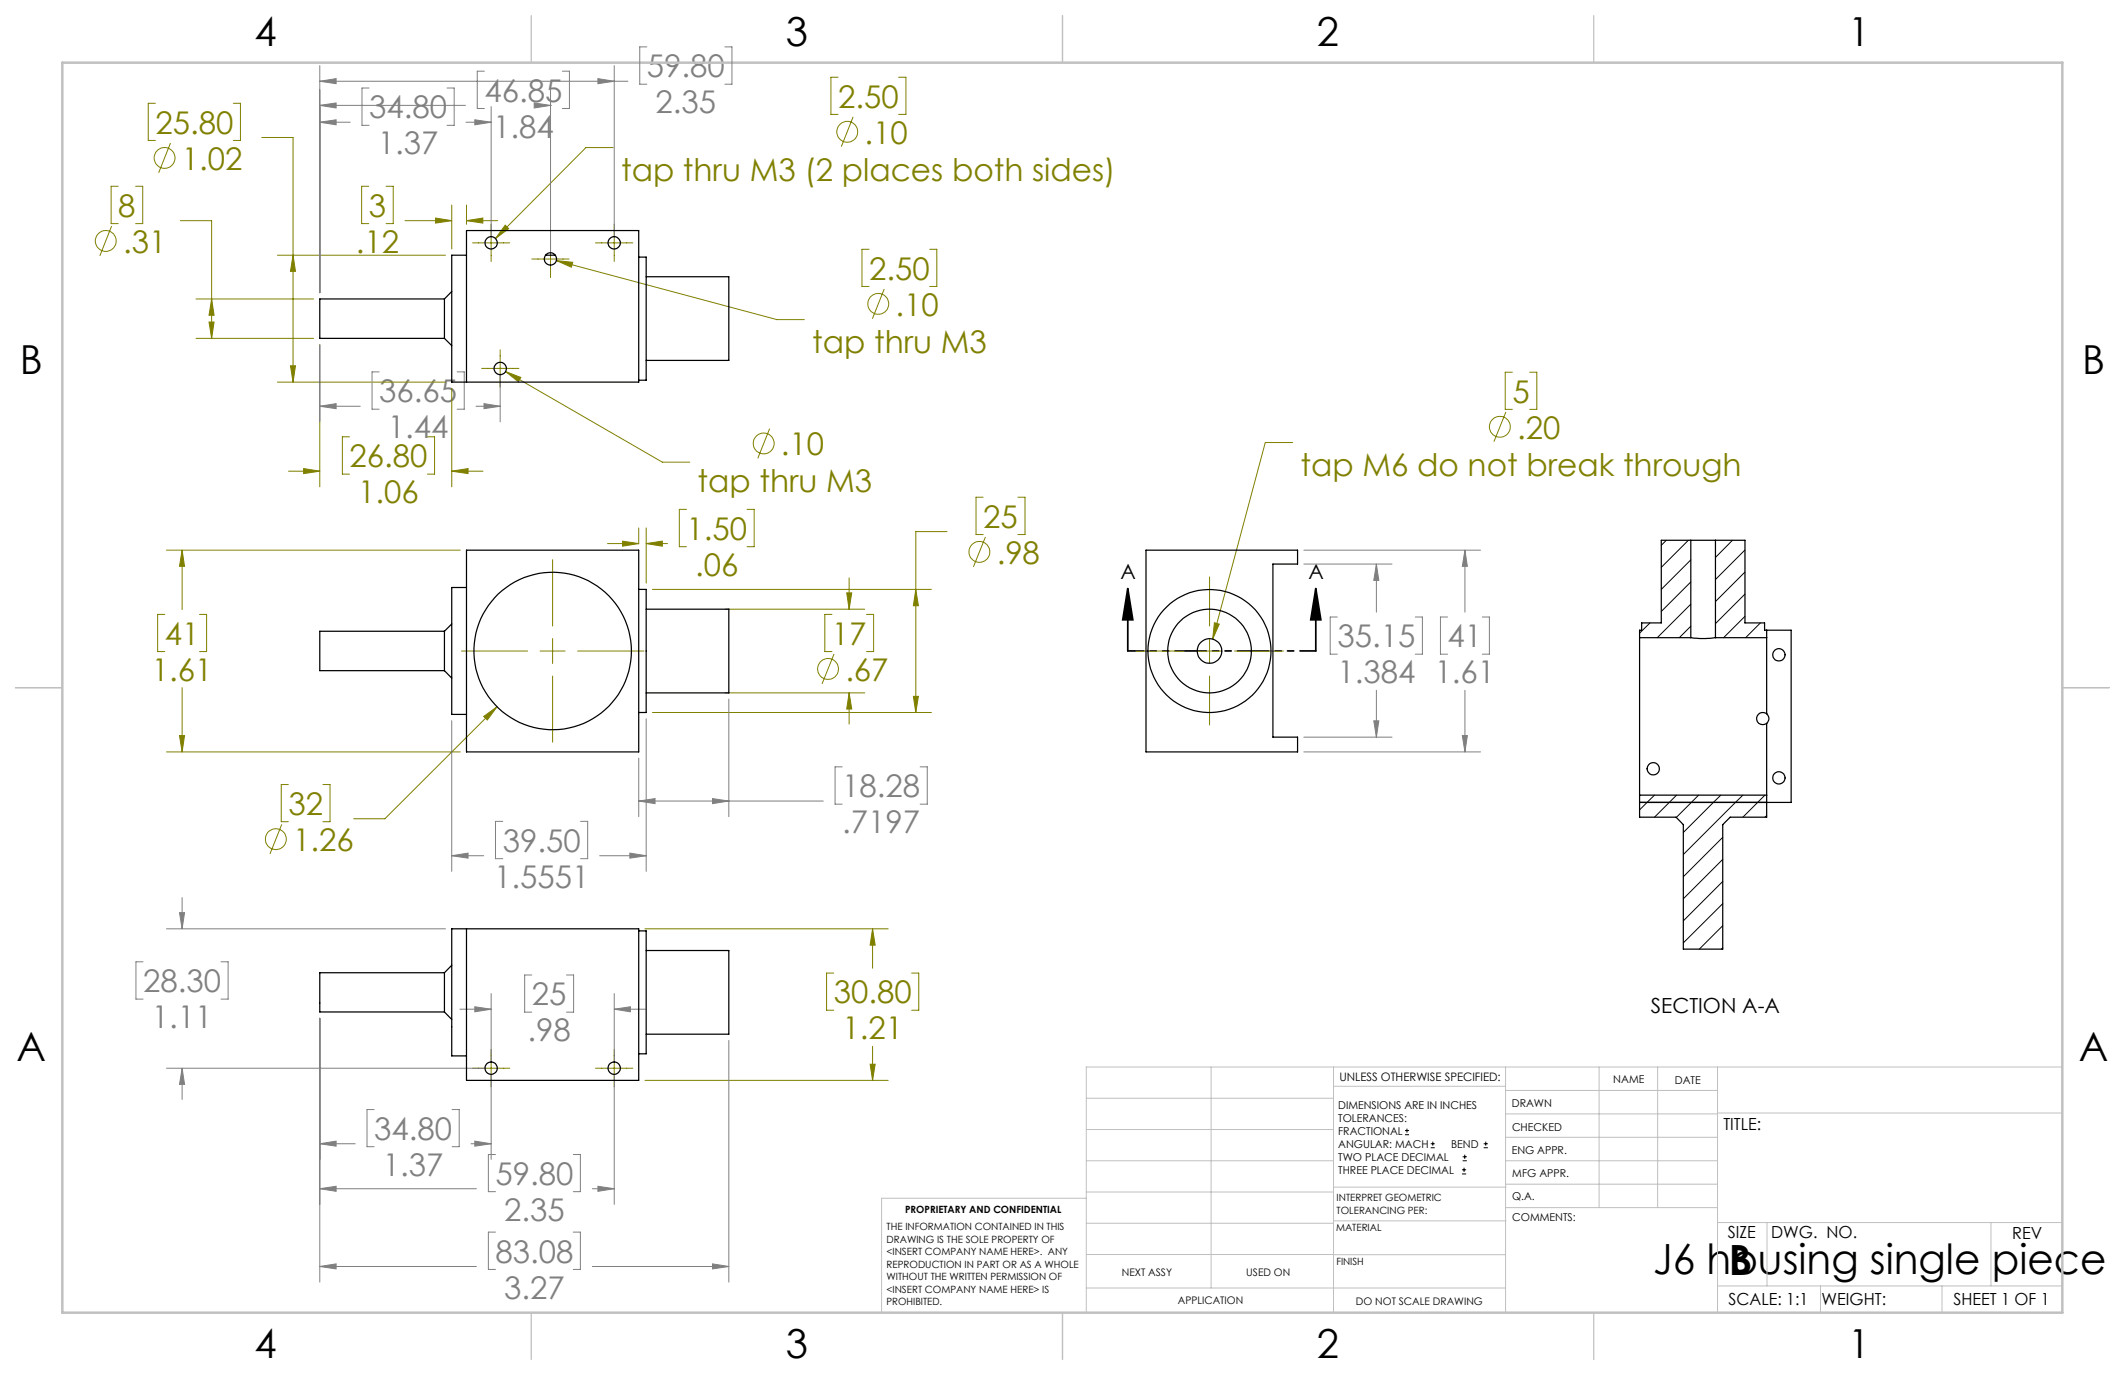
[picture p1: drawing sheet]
<svg xmlns="http://www.w3.org/2000/svg" width="432mm" height="279mm" viewBox="0 0 432 279" stroke-linecap="round" stroke-linejoin="round" font-family="sans-serif">
<g fill="none" stroke="#808000" stroke-width=".2">
<path d="M170.3 15.7h-1.5v7.5h1.5M182.6 15.7h1.5v7.5h-1.5M24 37.9h-1.4v7.5h1.4M27.6 37.9h1.4v7.5h-1.4M31.6 21h-1.5v7.5h1.5M34.6 29.1l-2.4 6M47.4 21h1.5v7.5h-1.5M53.2 27.9h6.3v49.7M74.9 37.9h-1.4v7.5h1.4M78.5 37.9h1.4v7.5h-1.4M124.6 30h-5.5l-18.4 18.5M173.4 23.7l-2.4 6.1"/>
<path d="M22.7 45.9l-2.4 6.1M36.7 44.8h6.3v24M56.4 51.9h34.1M59.5 51.9l.5 3.2h-1zM82.3 44.8h9.5M88.5 44.3l3.3 .5-3.3 .5zM91.8 41.7v8.9M94.8 44.8l3.3-.5v1zM94.8 44.8h6.3M94.8 41.7v3.9M96 49.4h7.6M99.8 45.5v7.6"/>
<path d="M102.7 45.8l.7 .7-2.7 2zM108.1 52.6h7.5M111.9 48.8v7.6M113.1 53l3.3 .3-.3 1zM113.1 53l44.8 11.9h5.5M121 49.4h7.6M124.8 45.5v7.6M176.6 50.7h-1.4v7.5h1.4M179.7 58.7l-2.4 6.1M188.9 50.7h1.5v7.5h-1.5M39.8 68.8h23.9M39.8 60.7h23.9"/>
<path d="M42.5 65.4h1l-.5 3.4zM43 60.7l.5 3.4h-1zM56.4 77.6h34.1M59 74.3h1l-.5 3.3zM65 70v28.9M91.8 78.9v20M97.9 74.9h7.5M101.6 71.1v7.6M102.7 75.5l31.9 18.4h5.6M102.7 75.5l3.1 1.2-.5 .9zM307.3 75.6h-1.4v7.6h1.4M310.8 75.6h1.5v7.6h-1.5"/>
<path d="M58.6 95.7h6.4M61.7 95.2l3.3 .5-3.3 .5zM71 88.8h-1.4v7.5h1.4M86.9 88.8h1.4v7.5h-1.4M91.8 95.7l3.3-.5v1zM91.8 95.7h6.3M156.4 87.1l-2.4 6M262.7 89.9h-5.6l-10.7 40M306 83.7l-2.4 6M33.8 111.8h59.7M37 111.8l.5 3.3h-1zM37 111.8v12.1"/>
<path d="M112.3 113.7v13.5M123.4 110.5h6.4M126.5 110l3.3 .5-3.3 .5zM129.8 107.3v3.2M131.3 110.5l3.3-.5v1zM131.3 107.3v11.2M131.3 110.5h4.3M132.6 119.8h56.7M139.5 103.5h-1.5v7.6h1.5M151.8 103.5h1.4v7.6h-1.4M172.5 117.4v6.4M186.1 119.8l.5 3.3h-1z"/>
<path d="M192.4 108h-6.3v36.8M199.8 101h-1.5v7.6h1.5M200.2 109.1l-2.4 6.1M206.8 101h1.5v7.6h-1.5M245.8 117.2v10M33.5 124.8h-1.5v7.6h1.5M37 139.7v13.1M40.5 124.8h1.5v7.6h-1.5M93.8 132.3h13.4M109.7 132.3h5.1M112.3 129.8v5M112.3 137.4v13.4"/>
<path d="M117.4 132.3h13.4M147.4 123.8h28.3M169.1 124.8h-1.5v7.6h1.5M169.5 132.9l-2.5 6.1M172 120.5h1.1l-.6 3.3zM176.1 124.8h1.4v7.6h-1.4M230.7 132.3h10M243.2 132.3h5.1M245.8 129.8v5M245.8 137.4v9.9M246.8 126.5l1 .3-1.4 3.1zM250.9 132.3h9.9"/>
<path d="M33.8 152.8h59.7M36.5 149.5h1l-.5 3.3zM58.6 159.4h-1.5v7.6h1.5M65.6 159.4h1.5v7.6h-1.5M98.3 145.6l2.7-2-2 2.7zM101 143.6l-22.8 22.8h-6.3M132.6 144.8h56.7M147.4 140.8h28.3M172.5 140.8l.6 3.3h-1.1zM172.5 140.8v6.3M185.6 141.5h1l-.5 3.3zM57.3 167.5l-2.4 6"/>
<path d="M131.1 188.7h49.4M169.4 197.7h-1.4v7.6h1.4M177.3 188.7l.5 3.4h-1zM177.3 188.7v8M185.2 197.7h1.5v7.6h-1.5M96 217.1h7.6M99.8 213.3v7.5M121 217.1h7.6M124.8 213.3v7.5M131.1 219.5h49.4M176.8 216.3h1l-.5 3.2zM177.3 212.6v6.9"/>
<circle cx="33.4" cy="32.1" r="2.11"/>
<circle cx="172.2" cy="26.8" r="2.11"/>
<circle cx="21.5" cy="49" r="2.11"/>
<circle cx="178.5" cy="61.7" r="2.11"/>
<circle cx="155.2" cy="90.1" r="2.11"/>
<circle cx="304.8" cy="86.7" r="2.11"/>
<circle cx="199" cy="112.1" r="2.11"/>
<circle cx="168.3" cy="135.9" r="2.13"/>
<circle cx="56.1" cy="170.5" r="2.11"/>
</g>
<g fill="none" stroke="#000" stroke-width=".2">
<path d="M285.5 230.6h.8M285.5 229.7h.8M285.9 229.3v.9M290.7 233.2h.8M290.7 232.4h.8M291.1 232v.8M297.1 238.5h.8M297.1 237.7h.8M297.2 235.9h.9M297.2 235.1h.9M297.5 237.3v.8M297.6 234.6v.9"/>
<path d="M301.5 233.2h.8M301.5 232.4h.8M301.9 232v.8"/>
</g>
<path d="M229.2 119.6l1 6.3h-2.1zM229.2 119.6v12.7M267.4 119.6l1 6.3h-2.1zM267.4 119.6v12.7" fill="none" stroke="#000" stroke-width=".35"/>
<g fill="none" stroke="#808080" stroke-width=".2">
<path d="M65 16.5l3.3-.5v1zM65 13.3v46.2M65 16.5h62.6M75 17.9h-1.4v7.6h1.4M90.8 17.9h1.5v7.6h-1.5M98.4 14.5h-1.4v7.5h1.4M111.9 18.2v33.2M114.3 14.5h1.4v7.5h-1.4M121.5 16l3.3 .5-3.3 .5zM124.8 13.3v34.8M131.4 9.5h-1.4v7.6h1.4M147.3 9.5h1.4v7.6h-1.4"/>
<path d="M65 24.8l3.3-.5v1.1zM65 21.4l3.3-.5v1zM65 24.8h6.2M65 21.4h29.6M94.7 24.8h5.1M96.5 24.3l3.3 .5-3.3 .6zM99.8 21.7v26.4M108.5 20.9l3.4 .5-3.4 .5zM111.9 21.4h.1M65 70v15.7M77 75.6h-1.4v7.5h1.4M92.9 75.6h1.4v7.5h-1.4"/>
<path d="M101.6 76.1v9.6M65 82.6l3.3-.6v1zM65 82.6h8.2M96.7 82.6h4.9M98.4 82l3.2 .6-3.2 .4zM264.9 114.6h18M264.9 111.8h35.9M279.7 114.6l.5 3.3h-1zM279.7 114.6v9.8M297.7 111.8l.5 3.3h-1.1zM297.7 111.8v12.6M271.7 125.4h-1.4v7.5h1.4"/>
<path d="M287.6 125.4h1.4v7.5h-1.4M294.1 125.4h-1.4v7.5h1.4M301.2 125.4h1.4v7.5h-1.4M91.8 146.4v30.7M129.8 154.1v11.8M131.3 146.1v31M148.1 142.1v23.8M171.1 155.8h-1.4v7.6h1.4M187 155.8h1.4v7.6h-1.4M264.9 149.8h18M264.9 152.8h35.9M279.2 146.5h1l-.5 3.3z"/>
<path d="M279.7 140.3v9.5M297.1 149.5h1.1l-.5 3.3zM297.7 140.3v12.5M91.8 173.9l3.3-.5v1zM91.8 173.9h6.5M102.2 166.9h-1.5v7.6h1.5M118 166.9h1.4v7.6h-1.4M121.8 173.9h9.5M128 173.4l3.3 .5-3.3 .5zM129.8 162.8l3.3-.5v1zM129.8 162.8h37.5M144.8 162.3l3.3 .5-3.3 .5z"/>
<path d="M29.1 195.4h-1.5v7.6h1.5M33.8 188.7h56.7M36.5 185.5h1l-.5 3.2zM37 182.4v6.3M44.9 195.4h1.5v7.6h-1.5M108.1 198.1h-1.5v7.6h1.5M115.1 198.1h1.5v7.6h-1.5M33.8 217.1h64.7M37 217.1l.5 3.2h-1zM37 217.1v6.3M65 206.9v53.6M93.5 205.1h6.3"/>
<path d="M96.5 204.6l3.3 .5-3.3 .5zM99.8 201.9v13.9M99.8 218.3v17.3M124.8 205.1l3.3-.5v1zM124.8 201.9v13.9M124.8 218.3v26.4M124.8 205.1h6.4M148.1 211.4v49.1M65 232.4l3.3-.5v1zM65 232.4h7.2M76 225.5h-1.4v7.5h1.4M91.9 225.5h1.4v7.5h-1.4"/>
<path d="M95.7 232.4h4.1M96.5 231.9l3.3 .5-3.3 .5zM100.7 234.6h-1.5v7.5h1.5M116.5 234.6h1.4v7.5h-1.4M65 257.4l3.3-.6v1zM65 241.5l3.3-.4v1zM65 257.4h31.8M65 241.5h31.8M100.7 250.4h-1.5v7.6h1.5M116.5 250.4h1.4v7.6h-1.4M120.4 257.4h27.7M120.4 241.5h4.4"/>
<path d="M121.5 241.1l3.3 .4-3.3 .6zM144.8 256.8l3.3 .6-3.3 .4z"/>
</g>
<path d="M267.4 132.3h-38.2" fill="none" stroke="#000" stroke-width=".35" stroke-dasharray="6.3 1.3 1.3 1.3 1.3 1.3" stroke-dashoffset="3.1"/>
<g fill="none" stroke="#c0c0c0" stroke-width=".2">
<path d="M246.1 216.8v44.9M271 216.8v49.9M305.9 216.8v49.9M324.9 216.8v28.6M336.8 216.8v28.6M349 216.8v49.9M419.1 216.8h-198.4v49.9M220.7 235.9h50.3M220.7 229.5h50.3M220.7 223.2h50.3M271 220.7h34.9M305.9 231.1h43.1"/>
<path d="M305.9 226.3h43.1M305.9 221.6h43.1M305.9 235.9h43.1M349 226.2h70.1M220.7 248.6h50.3M220.7 242.2h50.3M220.7 254.9h50.3M220.7 243.5h-41.6v23.2M271 255h34.9M271 248.1h35M271 241.2h35M305.9 240.6h43.1"/>
<path d="M306 245.4h43M349 248.4h70.1M359.1 248.4v12.9M404.6 248.4v12.9M220.7 261.7h85.2M349 261.3h70.1M369.9 261.3v5.4M394.6 261.3v5.4"/>
</g>
<path d="M108 3.2v9.5M215.9 3.2v9.5M323.8 3.2v9.5M3.1 139.7h9.6M419.1 139.7h9.5M108 266.7v9.6M215.9 266.7v9.6M323.8 266.7v9.6" fill="none" stroke="#c0c0c0" stroke-width=".25"/>
<path d="M12.7 12.7h406.4v254h-406.4z" fill="none" stroke="#c0c0c0" stroke-width=".5"/>
<path d="M267.4 119.6l1 6.3h-2.1zM229.2 119.6l1 6.3h-2.1z" fill="#000"/>
<path d="M172 120.5h1.1l-.6 3.3zM172.5 140.8l.6 3.3h-1.1zM186.1 119.8l.5 3.3h-1zM185.6 141.5h1l-.5 3.3zM131.3 110.5l3.3-.5v1zM126.5 110l3.3 .5-3.3 .5zM98.3 145.6l.7 .7 2-2.7zM37 111.8l.5 3.3h-1zM36.5 149.5h1l-.5 3.3zM102.7 75.5l2.6 2.1 .5-.9zM113.1 53l3 1.3 .3-1zM102.7 45.8l-2 2.7 2.7-2zM42.5 65.4h1l-.5 3.4zM43 60.7l.5 3.4h-1zM88.5 44.3l3.3 .5-3.3 .5zM94.8 44.8l3.3-.5v1zM59 74.3h1l-.5 3.3zM59.5 51.9l.5 3.2h-1zM61.7 95.2l3.3 .5-3.3 .5zM91.8 95.7l3.3-.5v1zM246.8 126.5l-.4 3.4 1.4-3.1zM176.8 216.3h1l-.5 3.2zM177.3 188.7l.5 3.4h-1z" fill="#808000"/>
<path d="M129.8 162.8l3.3-.5v1zM144.8 162.3l3.3 .5-3.3 .5zM91.8 173.9l3.3-.5v1zM128 173.4l3.3 .5-3.3 .5zM65 24.8l3.3-.5v1.1zM96.5 24.3l3.3 .5-3.3 .6zM65 21.4l3.3-.5v1zM108.5 20.9l3.4 .5-3.4 .5zM65 16.5l3.3-.5v1zM121.5 16l3.3 .5-3.3 .5zM65 82.6l3.3-.6v1zM98.4 82l3.2 .6-3.2 .4zM279.7 114.6l.5 3.3h-1zM279.2 146.5h1l-.5 3.3zM297.7 111.8l.5 3.3h-1.1zM297.1 149.5h1.1l-.5 3.3zM65 257.4l3.3-.6v1zM144.8 256.8l3.3 .6-3.3 .4zM65 232.4l3.3-.5v1zM96.5 231.9l3.3 .5-3.3 .5zM65 241.5l3.3-.4v1zM121.5 241.1l3.3 .4-3.3 .6zM96.5 204.6l3.3 .5-3.3 .5zM124.8 205.1l3.3-.5v1zM37 217.1l.5 3.2h-1zM36.5 185.5h1l-.5 3.2z" fill="#808080"/>
<g fill="none" stroke="#000" stroke-width=".25">
<path d="M91.8 59.2l-1.5 1.5M94.8 51.9h-3v25.7h38v-30.8h-35v30.8M110.9 51.9h1.9M129.8 52.2h1.5v25.1h-1.5M131.3 56.2h16.8v17h-16.8M90.3 60.7v8.1M90.3 60.7h-25.3v8.1h25.3M90.3 68.8l1.5 1.4M94.8 119.4h-3v25.8h3M94.8 111.8h35v41h-35zM129.8 119.8h1.5v25h-1.5M232.9 111.8h30.8v2.8h-5v35.2h5v3h-30.8z"/>
<path d="M343.6 109.8h5M343.6 109.8v19.8M343.6 109.8h-6v16.8h-4v1.5h-.4v1.5M348.6 109.8v19.8M348.6 109.8h6v16.8h4v1.5h5.4v35h-30.8M90.3 128.3v8M90.3 128.3h-25.3v8h25.3M90.3 136.3l1.5 1.5M91.8 126.8l-1.5 1.5M131.3 123.8h16.8v17h-16.8M333.2 129.6v32M333.2 129.6h10.4"/>
<path d="M343.6 129.6a17.8 17.8 0 0 0 5 0M348.6 129.6h10.4M359 129.6v15.4M359 128.1v1.5M359 145a1.26 1.26 0 0 0-1.7 .2 1.26 1.26 0 0 0 0 1.7 1.26 1.26 0 0 0 1.7 .1M359 147v14.6M359 145a1.29 1.29 0 0 1 0 2M333.2 161.6h25.8M333.2 161.6v4.5h7.4l1.5 1.5v25.3h8v-25.3l1.5-1.5h7.4v-4.5M90.3 197.7v7.9M90.3 197.7h-25.3v7.9h25.3M91.8 196.1l-1.5 1.6"/>
<path d="M94.8 188.7v30.8h35v-30.8h-38v25.9h3M129.8 189.2h1.5v24.9h-1.5M131.3 193.1h16.8v17h-16.8M90.3 205.6l1.5 1.6"/>
<circle cx="99.8" cy="49.4" r="1.27"/>
<circle cx="111.8" cy="52.6" r="1.24"/>
<circle cx="124.8" cy="49.3" r="1.26"/>
<circle cx="101.7" cy="74.9" r="1.24"/>
<circle cx="112.3" cy="132.3" r="16"/>
<circle cx="245.8" cy="132.3" r="12.5"/>
<circle cx="245.8" cy="132.3" r="2.49"/>
<circle cx="245.8" cy="132.3" r="8.5"/>
<circle cx="361.5" cy="133.1" r="1.26"/>
<circle cx="335.9" cy="156.2" r="1.25"/>
<circle cx="361.5" cy="158.1" r="1.25"/>
<circle cx="99.8" cy="217" r="1.25"/>
<circle cx="124.8" cy="217" r="1.24"/>
</g>
<g fill="none" stroke="#000" stroke-width=".2">
<path d="M338.6 109.8l-1 1M343.1 109.8l-5.5 5.5M343.6 113.8l-6 6M343.6 118.3l-6 5.9M352 109.8l-3.4 3.5M354.6 111.8l-6 6M354.6 116.2l-6 6M335.3 126.6l-2.1 2.1M343.6 122.8l-6.8 6.8M343.6 127.2l-2.4 2.4M354.6 120.7l-6 6M354.6 125.2l-4.4 4.4"/>
<path d="M357.7 126.6l-3 3M336.2 161.6l-3 3M340.7 161.6l-4.5 4.5M345.2 161.6l-4.6 4.5M349.7 161.6l-7.6 7.6M350.1 170.1l-8 8.1M350.1 174.6l-8 8M350.1 179.1l-8 8M354.2 161.6l-12.1 12M358.6 161.6l-4.4 4.5M359 165.7l-.4 .4M350.1 183.6l-8 8"/>
<path d="M350.1 188.1l-4.8 4.8M350.1 192.6l-.3 .3"/>
</g>
<g font-size="8.5">
<text x="335.9" y="258.9">J6 housing single piece</text>
<text x="351.3" y="259">B</text>
</g>
<g font-size="8.1">
<text x="51.7" y="9.3">4</text>
<text x="159.7" y="9.3">3</text>
<text x="267.6" y="9.3">2</text>
<text x="375.6" y="9.3">1</text>
<text x="4" y="76">B</text>
<text x="423.1" y="76">B</text>
<text x="3.3" y="215.7">A</text>
<text x="422.4" y="215.7">A</text>
<text x="51.7" y="276">4</text>
<text x="159.7" y="276">3</text>
<text x="267.6" y="276">2</text>
<text x="375.6" y="276">1</text>
</g>
<g font-size="6.3" fill="#808080">
<text x="131.5" y="15.7">59.80</text>
<text x="98.4" y="20.6">46.85</text>
<text x="133.2" y="23">2.35</text>
<text x="75" y="24.1">34.80</text>
<text x="100.2" y="27.9">1.84</text>
<text x="76.8" y="31.4">1.37</text>
<text x="77.1" y="81.7">36.65</text>
<text x="78.8" y="89.1">1.44</text>
<text x="271.8" y="131.5">35.15</text>
<text x="294.2" y="131.5">41</text>
<text x="271.8" y="138.9">1.384</text>
<text x="291.5" y="138.9">1.61</text>
<text x="171.1" y="162">18.28</text>
<text x="102.2" y="173.1">39.50</text>
<text x="171.1" y="169.3">.7197</text>
<text x="100.4" y="180.4">1.5551</text>
<text x="29.1" y="201.6">28.30</text>
<text x="30.9" y="208.9">1.11</text>
<text x="108.1" y="204.3">25</text>
<text x="107.2" y="211.6">.98</text>
<text x="76.1" y="231.6">34.80</text>
<text x="77.8" y="238.9">1.37</text>
<text x="100.7" y="240.8">59.80</text>
<text x="102.4" y="248.1">2.35</text>
<text x="100.7" y="256.6">83.08</text>
<text x="102.4" y="263.9">3.27</text>
</g>
<g font-size="6.3" fill="#808000">
<text x="170.3" y="21.9">2.50</text>
<text x="31.6" y="27.2">25.80</text>
<text x="175.7" y="29.2">.10</text>
<text x="37" y="34.5">1.02</text>
<text x="126.2" y="36.7">tap thru M3 (2 places both sides)</text>
<text x="24" y="44">8</text>
<text x="74.9" y="44">3</text>
<text x="25" y="51.4">.31</text>
<text x="72.3" y="51.4">.12</text>
<text x="176.6" y="56.8">2.50</text>
<text x="182" y="64.1">.10</text>
<text x="165" y="71.7">tap thru M3</text>
<text x="307.3" y="81.8">5</text>
<text x="308.3" y="89.1">.20</text>
<text x="71" y="94.9">26.80</text>
<text x="158.7" y="92.5">.10</text>
<text x="141.8" y="100.1">tap thru M3</text>
<text x="264.3" y="96.7">tap M6 do not break through</text>
<text x="72.8" y="102.3">1.06</text>
<text x="199.8" y="107.2">25</text>
<text x="139.5" y="109.7">1.50</text>
<text x="141.3" y="117">.06</text>
<text x="202.5" y="114.5">.98</text>
<text x="33.5" y="131">41</text>
<text x="169.1" y="131">17</text>
<text x="30.9" y="138.3">1.61</text>
<text x="171.8" y="138.3">.67</text>
<text x="58.6" y="165.6">32</text>
<text x="59.6" y="172.9">1.26</text>
<text x="169.4" y="203.9">30.80</text>
<text x="171.2" y="211.2">1.21</text>
</g>
<g font-size="4.2">
<text x="227.7" y="117.7">A</text>
<text x="265.9" y="117.7">A</text>
<text x="335.5" y="205.8">SECTION A-A</text>
</g>
<g font-size="3.4">
<text x="350.2" y="229.5">TITLE:</text>
<text x="351.1" y="251.6">SIZE</text>
<text x="359.9" y="251.6">DWG. NO.</text>
<text x="408.9" y="251.7">REV</text>
<text x="351.2" y="265.2">SCALE: 1:1</text>
<text x="370.1" y="265.3">WEIGHT:</text>
<text x="396.9" y="265.2">SHEET 1 OF 1</text>
</g>
<text font-size="2.4" x="272.2" y="219.7">UNLESS OTHERWISE SPECIFIED:</text>
<g font-size="2.2">
<text x="327.8" y="220.1">NAME</text>
<text x="340.3" y="220.2">DATE</text>
<text x="271.9" y="225.3">DIMENSIONS ARE IN INCHES</text>
<text x="271.9" y="227.9">TOLERANCES:</text>
<text x="307.2" y="224.9">DRAWN</text>
<text x="271.9" y="230.6">FRACTIONAL</text>
<text x="271.9" y="233.2">ANGULAR: MACH</text>
<text x="294.9" y="233.2">BEND</text>
<text x="307.3" y="229.8">CHECKED</text>
<text x="271.9" y="235.9">TWO PLACE DECIMAL</text>
<text x="271.9" y="238.5">THREE PLACE DECIMAL</text>
<text x="307.2" y="234.5">ENG APPR.</text>
<text x="307.3" y="239.2">MFG APPR.</text>
<text x="307.3" y="243.9">Q.A.</text>
<text x="307.3" y="248.1">COMMENTS:</text>
</g>
<g font-size="2.1">
<text x="227.9" y="259.2">NEXT ASSY</text>
<text x="253.3" y="259.2">USED ON</text>
<text x="239.3" y="265">APPLICATION</text>
<text x="275.5" y="265.1">DO NOT SCALE DRAWING</text>
</g>
<g font-size="2">
<text x="271.6" y="244.1">INTERPRET GEOMETRIC</text>
<text x="180.2" y="250">THE INFORMATION CONTAINED IN THIS</text>
<text x="183.9" y="246.4">PROPRIETARY AND CONFIDENTIAL</text>
<text x="271.5" y="250.2">MATERIAL</text>
<text x="271.6" y="246.6">TOLERANCING PER:</text>
<text x="180.2" y="252.5">DRAWING IS THE SOLE PROPERTY OF</text>
<text x="180.2" y="255.1">&lt;INSERT COMPANY NAME HERE&gt;. ANY</text>
<text x="180.2" y="257.6">REPRODUCTION IN PART OR AS A WHOLE</text>
<text x="271.5" y="257">FINISH</text>
<text x="180.2" y="260.1">WITHOUT THE WRITTEN PERMISSION OF</text>
<text x="180.2" y="262.6">&lt;INSERT COMPANY NAME HERE&gt; IS</text>
<text x="180.2" y="265.2">PROHIBITED.</text>
</g>
</svg>
